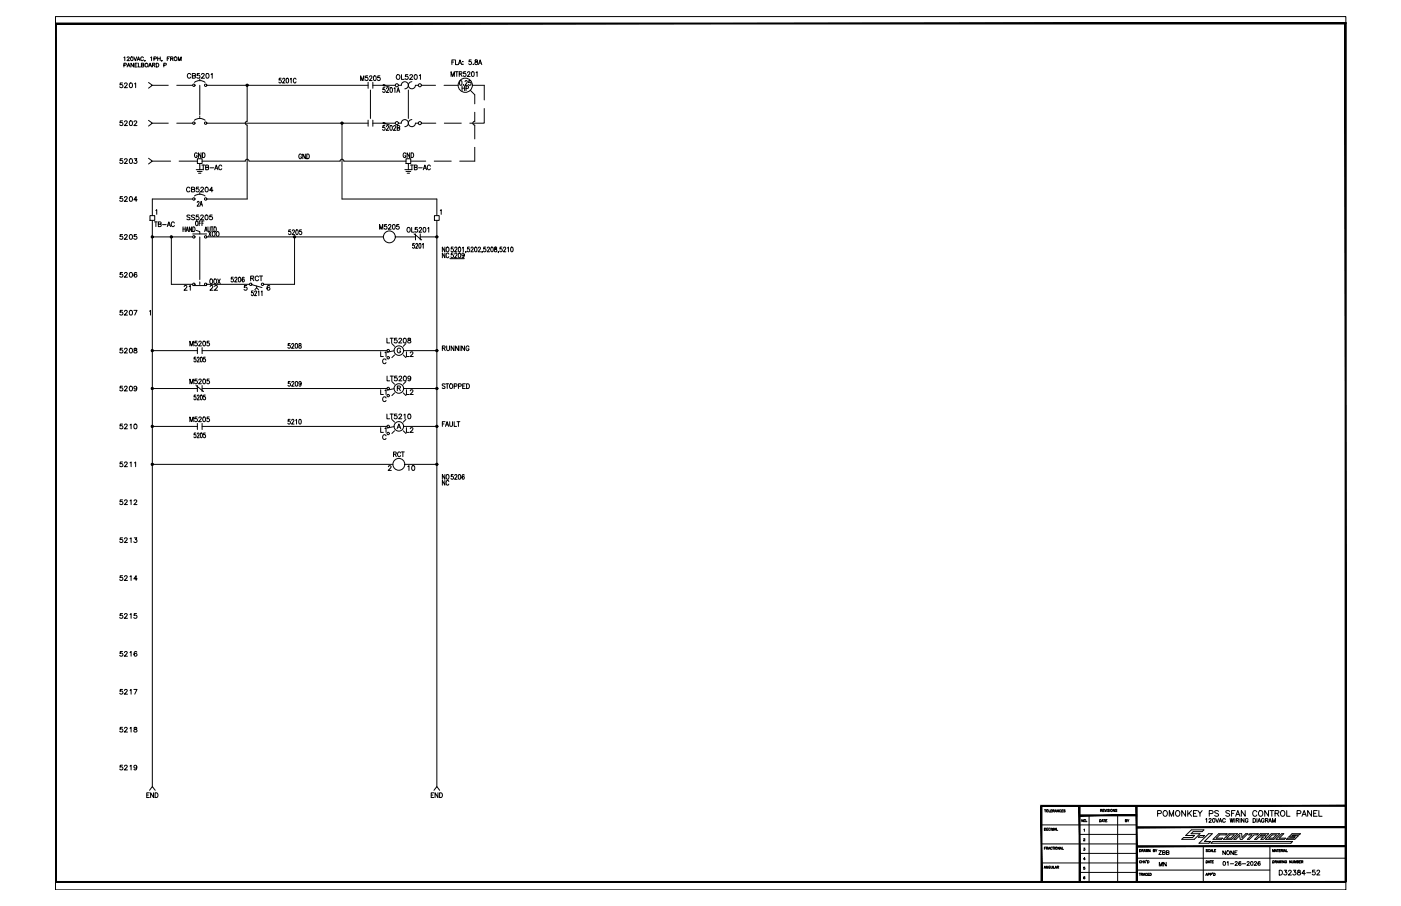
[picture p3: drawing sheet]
<svg xmlns="http://www.w3.org/2000/svg" width="432mm" height="279mm" viewBox="0 0 432 279" stroke-linecap="round" stroke-linejoin="round" font-family="sans-serif">
<g fill="none" stroke="#000" stroke-width=".31">
<path d="M17.1 5.1h397.7v269.3h-397.7zM38.2 17.8l.3-.3v1.2M39.2 17.8l.4-.3 .3 .4-.8 .8h.8M40.4 17.6a.54 .54 0 0 1 .6 .5 .54 .54 0 0 1-.6 .6l-.2-.5zM41.1 19.5v1.2l-.7-1.2v1.2M41.3 17.5l.4 1.2 .4-1.2M42.2 18.7l.5-1.2 .4 1.2M42.3 19.5h-.7v1.2h.7M42.4 18.3h.6M42.7 19.5v1.2h.6M44.2 17.8a.43 .43 0 0 0-.5-.3 .43 .43 0 0 0-.3 .5v.3a.43 .43 0 0 0 .3 .4 .43 .43 0 0 0 .5-.3M44.7 18.7l-.1 .2"/>
<path d="M46.4 17.8l.3-.3v1.2M47.4 18.2l.8-.2v-.4l-.8-.1v1.2M48.2 19.5h.3a.61 .61 0 0 1 .5 .6 .61 .61 0 0 1-.5 .6h-.3zM48.6 17.5v1.2M48.6 18.1h.8M49.4 17.5v1.2M49.9 18.7l-.1 .2M51.5 18.1h.5M52.3 17.5h-.8v1.2M52.6 18.1l.6-.1 .1-.4-.7-.1v1.2M52.9 18.1l.4 .6M54.9 18.7v-1.2l.5 1.2 .4-1.2v1.2"/>
<path d="M139.3 19.1h.5M140.1 18.5h-.8v1.4M140.4 18.5v1.4h.8M141.3 19.9l.5-1.4 .5 1.4M141.5 19.4h.6M142.7 19h.1M142.7 19.8h.1M145.2 18.5h-.6l-.1 .6a.47 .47 0 0 1 .7 0 .47 .47 0 0 1 0 .7 .47 .47 0 0 1-.7-.2M145.9 19.8h.1M146.5 18.5v.5a.58 .58 0 0 1 .6 .2 .58 .58 0 0 1 0 .6l-.2 .1a.48 .48 0 0 1-.6-.5 .48 .48 0 0 1 .7-.4l.1-.5zM147.5 19.9l.5-1.4 .5 1.4M147.7 19.4h.6"/>
<path d="M37.8 25.6h-.7l-.1 .6a.52 .52 0 0 1 .8 0 .52 .52 0 0 1-.1 .8 .52 .52 0 0 1-.8-.2M37.8 37.3h-.7l-.1 .6a.52 .52 0 0 1 .8 0 .52 .52 0 0 1-.1 .8 .52 .52 0 0 1-.8-.2M38.2 20.1l.7-.1v-.4l-.7-.1v1.2M39.2 20.7l.4-1.2 .5 1.2M39.3 20.3h.6M41.6 20h.4M43.6 20h.7v-.4l-.7-.1v1.2l.7-.1 .1-.3-.3-.3M45.8 25.4l1.1 .9-1.1 .9M45.8 37.1l1.1 .9-1.1 .9M45.8 20.7l.4-1.2 .5 1.2M46 20.3h.5M46.9 26.3h5"/>
<path d="M46.9 38h5M47 20h.6l.1-.4-.7-.1v1.2M47.4 20l.4 .7M50.5 20.1l.7-.1v-.4l-.7-.1v1.2M54.5 26.3h4.9M54.5 38h4.9M59.9 37.1a2.74 2.74 0 0 1 3.3 0M61.6 26.3v9.1M61.6 35.8v.6M63.8 26.3h49.7M63.8 38h49.7M76.2 37.4a.58 .58 0 0 0-.6 .6 .58 .58 0 0 0 .6 .6"/>
<path d="M76.2 38.6v22.8h-12.4M76.2 26.3v11.1M86.6 24.1h-.5l-.1 .6a.44 .44 0 0 1 .7 .1 .44 .44 0 0 1-.1 .6 .44 .44 0 0 1-.6-.1M87.1 24.5l.3-.4 .4 .3-.7 1.2h.7M88.3 24.2a.72 .72 0 0 1 .8 .6 .72 .72 0 0 1-.5 .8l-.4-.3zM89.5 24.4l.2-.3v1.5M91.2 24.5a.44 .44 0 0 0-.5-.4 .44 .44 0 0 0-.3 .6v.3a.44 .44 0 0 0 .3 .6 .44 .44 0 0 0 .5-.4M105.4 38v23.4h29.2v5.1M113.5 37.1v1.8M114.2 27.8v8.7M114.9 26.3h7M114.9 38h7"/>
<path d="M114.9 37.1v1.8M118.6 38.7h-.6v.7a.43 .43 0 0 1 .6 0 .43 .43 0 0 1-.1 .6 .43 .43 0 0 1-.6-.1M118.6 38.2l-.6-.3h.6l.1 .2 1.3 .4M118.6 27h-.5l-.1 .7a.44 .44 0 0 1 .6 0 .44 .44 0 0 1 0 .6 .44 .44 0 0 1-.7-.1M119.1 39.1l.2-.4 .5 .3-.8 1.2h.8M119.1 27.4l.2-.4 .5 .3-.7 1.2h.7M120.3 38.8l.2-.1a.82 .82 0 0 1 .4 .8 .82 .82 0 0 1-.4 .7l-.4-.6zM120.4 27.1a.72 .72 0 0 1 .7 .6 .72 .72 0 0 1-.5 .8l-.4-.3zM121.3 39.1l.1-.3 .4-.1 .2 .5-.7 1h.7M121.5 27.3l.2-.3v1.5M122.3 28.5l.4-1.5 .5 1.5M122.4 39.4h.7v-.6l-.7-.1v1.5l.7-.1 .1-.4-.3-.3"/>
<path d="M122.5 28h.5M122.8 38h.9a1.09 1.09 0 0 1 1.1-1.1 1.09 1.09 0 0 1 1.1 1.1 1.09 1.09 0 0 1-1.1 1.1M123.7 26.3a1.09 1.09 0 0 1 1.1-1.1 1.09 1.09 0 0 1 1.1 1.1 1.09 1.09 0 0 1-1.1 1.1M125.9 27.8v8.7M126.9 25.2a1.09 1.09 0 0 0-1 1.1 1.09 1.09 0 0 0 1 1.1 1.09 1.09 0 0 0 1.1-1.1M126.9 36.9a1.09 1.09 0 0 0-1 1.1 1.09 1.09 0 0 0 1 1.1 1.09 1.09 0 0 0 1.1-1.1h.9M129.9 26.3h4.3M129.9 38h4.4M136.9 26.3h4.3M136.9 38h5.3M139 23.6v-1.5l.5 1.5 .5-1.5v1.5M140.3 22.1h.9"/>
<path d="M140.8 22.1v1.5M141.5 22.8l.8-.1v-.5l-.8-.1v1.5M142 22.8l.4 .8M143.5 22.1h-.6v.6a.47 .47 0 0 1 .6 .1 .47 .47 0 0 1 0 .6 .47 .47 0 0 1-.7-.1M144.1 22.5l.3-.4 .4 .3-.8 1.2h.9M145.5 22.2l.2-.1a.79 .79 0 0 1 .5 .7 .79 .79 0 0 1-.5 .8l-.4-.6zM145.6 26.3h3.6v4.5M146.3 34.6v2.8a.58 .58 0 0 0-.6 .6 .58 .58 0 0 0 .6 .6v4.2M146.3 29.2v2.8M146.7 22.4l.3-.3v1.5M149.2 33.5v4.5h-4.4M37.8 49h-.7l-.1 .6a.52 .52 0 0 1 .8 0 .52 .52 0 0 1-.1 .7 .52 .52 0 0 1-.8-.2"/>
<path d="M45.8 48.8l1.1 .9-1.1 .9M46.9 49.7h5.7M55.2 49.7h5.6M62.3 49.7h13.3a.59 .59 0 0 1 .6-.6 .59 .59 0 0 1 .6 .6h28a.58 .58 0 0 1 .6-.6 .58 .58 0 0 1 .6 .6h19.1M133.8 49.7h5.3M146.3 45.4v4.3h-4.6M37.8 60.6h-.7l-.1 .7a.52 .52 0 0 1 .8-.1 .52 .52 0 0 1-.1 .8 .52 .52 0 0 1-.8-.2M37.8 72.3h-.7l-.1 .7a.52 .52 0 0 1 .8-.1 .52 .52 0 0 1-.1 .8 .52 .52 0 0 1-.8-.2M46.2 66.5h1.5v1.5h-1.5zM46.9 68v174.6M46.9 73.1h12.5M47.6 68.4h.9"/>
<path d="M48 64.9l.3-.2v1.4M48 68.4v1.5M48.8 69.1h.8v-.5l-.8-.2v1.5l.8-.1 .1-.4-.3-.3M50.1 69.3h1.1M51.5 69.9l.5-1.5 .6 1.5M51.7 69.4h.7M52.8 73.1v14.6h6.6M53.7 68.8a.49 .49 0 0 0-.5-.4 .49 .49 0 0 0-.4 .6v.3a.49 .49 0 0 0 .4 .6 .49 .49 0 0 0 .5-.4M56.4 70v1.4M56.4 70.6h.7M57.1 70v1.4M57.3 71.4l.4-1.4 .4 1.4"/>
<path d="M57.5 70.9h.5M58.6 66.5l-.4-.2-.6 .2 .1 .4 .8 .3-.1 .5-.8-.1M59.4 61.4h-12.5v5.1M61.6 73.1v13.1M63.8 73.1h54.4M89.6 70.9h-.6v.6a.44 .44 0 0 1 .6 0 .44 .44 0 0 1 0 .6 .44 .44 0 0 1-.7 0M90.1 71.2l.2-.3 .5 .3-.8 1.1h.8M90.8 73.1v14.6h-9.5M91.3 70.9a.72 .72 0 0 1 .8 .6 .72 .72 0 0 1-.5 .8l-.4-.2zM92.9 70.9h-.5l-.1 .6a.43 .43 0 0 1 .6 0 .43 .43 0 0 1 0 .6 .43 .43 0 0 1-.6 0M121.9 73.1h6.2M125.7 70.2l.1-.1a.7 .7 0 0 1 .7 .8 .7 .7 0 0 1-.8 .6l-.3-.5z"/>
<path d="M126.9 70.1v1.5h.7M127.6 72.1l2.4 1.9M127.7 75.1h-.5v.5a.42 .42 0 0 1 .6 .5 .42 .42 0 0 1-.6 .3l-.1-.1M128.1 72.1v1.9M128.2 75.4v-.2a.32 .32 0 0 1 .5 0 .32 .32 0 0 1 0 .4l-.6 1h.7M128.6 70.1h-.6l-.1 .7a.47 .47 0 0 1 .7 0 .47 .47 0 0 1 0 .7 .47 .47 0 0 1-.7-.2M129.2 70.5l.3-.4 .4 .3-.8 1.2h.9M129.2 75.2l.2-.1a.9 .9 0 0 1 0 1.5l-.3-.7zM129.5 73.1h5.1M129.5 72.1v1.9M130.2 75.4l.3-.3v1.5M130.6 70.2a.72 .72 0 0 1 .8 .6 .72 .72 0 0 1-.5 .8l-.4-.3z"/>
<path d="M131.8 70.4l.3-.3v1.5M133.9 66.5h1.5v1.5h-1.5zM134.6 68v174.6M135.7 64.9l.3-.2v1.4M138.7 79.8h4.4M141.4 78.1a.72 .72 0 0 1 .7 .6 .72 .72 0 0 1-.4 .8l-.4-.3zM141.4 76.3l.2-.1a.82 .82 0 0 1 .4 .7 .82 .82 0 0 1-.4 .8l-.4-.7zM142.5 76.5l.3-.3v1.5M143.1 78.5a.37 .37 0 0 1-.4 .4 .37 .37 0 0 1-.4-.5l.4-.4a.81 .81 0 0 1 .4 .8 .81 .81 0 0 1-.5 .7l-.2-.2M143.6 77.6l-.1 .3M144.7 76.2h-.6v.6a.43 .43 0 0 1 .6 0 .43 .43 0 0 1-.1 .7 .43 .43 0 0 1-.6-.1M145.2 76.6l.2-.4 .4 .3-.7 1.2h.8"/>
<path d="M146.4 76.3l.2-.1a.82 .82 0 0 1 .4 .7 .82 .82 0 0 1-.4 .8l-.4-.7zM147.4 76.6l.1-.3a.39 .39 0 0 1 .6 .1 .39 .39 0 0 1-.2 .6l-.6 .7h.8M148.6 77.6l-.1 .3M149.7 76.2h-.6v.6a.43 .43 0 0 1 .6 .1 .43 .43 0 0 1-.1 .6 .43 .43 0 0 1-.6-.1M150.2 76.6v-.3a.39 .39 0 0 1 .6 .1 .39 .39 0 0 1-.1 .6l-.6 .7h.8M151.4 76.3l.2-.1a.82 .82 0 0 1 .4 .7 .82 .82 0 0 1-.4 .8l-.4-.7zM152.5 76.3v.4a.5 .5 0 0 1 .6 .4 .5 .5 0 0 1-.5 .6 .53 .53 0 0 1-.2-.7 .53 .53 0 0 1 .6-.3v-.4zM153.6 77.6l-.1 .3M154.7 76.2h-.6v.6a.43 .43 0 0 1 .6 .1 .43 .43 0 0 1 0 .6 .43 .43 0 0 1-.7-.1M155.2 76.6l.1-.3a.39 .39 0 0 1 .6 .1 .39 .39 0 0 1-.2 .6l-.5 .7h.7M156.4 76.5l.3-.3v1.5M157.5 76.3l.2-.1a.82 .82 0 0 1 .5 .7 .82 .82 0 0 1-.5 .8l-.3-.7z"/>
<path d="M37.8 84h-.7l-.1 .7a.52 .52 0 0 1 .8-.1 .52 .52 0 0 1-.1 .8 .52 .52 0 0 1-.8-.2M37.8 95.7h-.7l-.1 .6a.52 .52 0 0 1 .8 0 .52 .52 0 0 1-.1 .8 .52 .52 0 0 1-.8-.2M46.1 96l.3-.3v1.5M59.4 88.1h4.3M61.6 86.9v.8M63.8 87.7h13.1M71.9 85.5h-.6l-.1 .6a.44 .44 0 0 1 .7 0 .44 .44 0 0 1-.1 .7 .44 .44 0 0 1-.6-.1M72.4 85.8l.1-.3h.3l.2 .4-.7 1h.8M73.6 85.5a.72 .72 0 0 1 .7 .6 .72 .72 0 0 1-.4 .8l-.4-.2zM75.3 85.7l-.1-.2a.72 .72 0 0 0-.7 .6 .72 .72 0 0 0 .4 .8 .4 .4 0 0 0 .4-.5 .4 .4 0 0 0-.6-.2l-.1 .3M76.1 88h-.7l-.1 .7a.52 .52 0 0 1 .8-.1 .52 .52 0 0 1-.1 .8 .52 .52 0 0 1-.8-.2M78 89.7h-.4l-.1 .6a.42 .42 0 0 1 .6 .4 .42 .42 0 0 1-.6 .3l-.1-.1"/>
<path d="M78.5 90.1l.2-.4 .4 .3-.7 1.2h.7M79.5 90l.3-.3v1.5M80.5 90l.3-.3v1.5M83.1 88.3v-.2a.67 .67 0 0 0-.8 .6 .67 .67 0 0 0 .7 .7 .46 .46 0 0 0 0-.7 .46 .46 0 0 0-.7 .3M37.8 107.4h-.7l-.1 .6a.52 .52 0 0 1 .8 0 .52 .52 0 0 1-.1 .8 .52 .52 0 0 1-.8-.2M37.8 119.1h-.7l-.1 .6a.52 .52 0 0 1 .8 0 .52 .52 0 0 1-.1 .8 .52 .52 0 0 1-.8-.2M46.9 108.1h13.9M46.9 119.8h13.9M60.3 110.1h-.4l-.1 .7a.4 .4 0 0 1 .6 0 .4 .4 0 0 1-.1 .6 .4 .4 0 0 1-.5-.1M60.8 110.5v-.2a.37 .37 0 0 1 .6 .1 .37 .37 0 0 1-.2 .5l-.5 .7h.7M61.9 110.2l.1-.1a.86 .86 0 0 1 0 1.5l-.3-.6zM62.3 108.1h57"/>
<path d="M62.3 119.8h57M63.3 110.1h-.5l-.1 .7a.4 .4 0 0 1 .6 0 .4 .4 0 0 1 0 .6 .4 .4 0 0 1-.6-.1M119.3 104.3v1.5h.8M119.3 116v1.4h.8M120.2 104.3h1M120.3 116h.9M120.7 104.3v1.5M120.8 116v1.4M120.8 106l.8 .8M120.8 117.7l.8 .8M122.3 104.3h-.7v.6a.51 .51 0 0 1 .7 0 .51 .51 0 0 1-.1 .8 .51 .51 0 0 1-.7-.2M122.3 116h-.7v.6a.52 .52 0 0 1 .8 0 .52 .52 0 0 1-.1 .8 .52 .52 0 0 1-.8-.2"/>
<path d="M122.4 119.7h.9l.1-.5-1-.2v1.5M122.9 104.7l.3-.4 .6 .3-.9 1.2h.9M122.9 119.7l.5 .8M123 116.3l.3-.3 .5 .3-.9 1.1h1M123.5 107.7a.53 .53 0 0 0-.6-.4 .53 .53 0 0 0-.5 .6v.4a.52 .52 0 0 0 .5 .5 .52 .52 0 0 0 .6-.5h-.4M124.4 108.1h10.2M124.4 119.8h10.2M124.5 104.4a.67 .67 0 0 1 .7 .6 .67 .67 0 0 1-.7 .7l-.2-.6zM124.5 116.1a.66 .66 0 0 1 .8 .6 .66 .66 0 0 1-.8 .7l-.2-.6zM125.1 106l-.8 .8M125.1 117.7l-.8 .8M125.8 104.4v.4a.61 .61 0 0 1 .7 .2 .61 .61 0 0 1 0 .7h-.7a.61 .61 0 0 1 0-.7 .61 .61 0 0 1 .7-.2v-.4z"/>
<path d="M126.6 116.5a.46 .46 0 0 1-.6 .4 .46 .46 0 0 1-.2-.8 .46 .46 0 0 1 .7 .1l.1 .3a.68 .68 0 0 1-.6 .9l-.2-.1M136.3 107.4l.8-.1 .1-.5-.9-.1v1.4M136.8 107.4l.4 .7M137.2 118.6l-.8-.2-.1 .4 .7 .4 .2 .4-.4 .2-.5-.2M137.4 118.4h.9M137.7 106.7v1l.3 .4 .5-.2v-1.2M137.8 118.4v1.4M138.8 118.4h.1a.7 .7 0 0 1 .7 .7 .7 .7 0 0 1-.8 .7l-.3-.5zM139.9 106.7v1.4l-.9-1.4v1.4M140 119.1h.7v-.7h-.7v1.4M141.3 106.7v1.4l-.9-1.4v1.4M141.3 119.1h.7v-.7h-.7v1.4"/>
<path d="M141.8 106.7v1.4M142.6 119.1h.5M143.2 106.7v1.4l-.9-1.4v1.4M143.4 118.4h-.8v1.4h.8M143.8 118.4a.74 .74 0 0 1 .9 .7 .74 .74 0 0 1-.9 .7zM144.5 107a.48 .48 0 0 0-.5-.3 .48 .48 0 0 0-.4 .5v.4a.47 .47 0 0 0 .5 .5 .47 .47 0 0 0 .4-.5h-.3M37.8 130.8h-.7l-.1 .6a.52 .52 0 0 1 .8 0 .52 .52 0 0 1-.1 .8 .52 .52 0 0 1-.8-.2M46.9 131.5h13.9M60.3 121.8h-.4l-.1 .7a.42 .42 0 0 1 .7 .3 .42 .42 0 0 1-.7 .4v-.2M60.3 133.5h-.4l-.1 .6a.4 .4 0 0 1 .6 .1 .4 .4 0 0 1-.1 .6 .4 .4 0 0 1-.5-.1M60.8 122.2v-.2a.32 .32 0 0 1 .5-.1 .32 .32 0 0 1 0 .5l-.6 .9h.7M60.8 133.9v-.2a.32 .32 0 0 1 .5-.1 .32 .32 0 0 1 0 .5l-.6 .9h.7"/>
<path d="M61.9 121.9l.1-.1a.88 .88 0 0 1 0 1.5l-.3-.6zM61.9 133.6l.1-.1a.86 .86 0 0 1 0 1.5l-.3-.6zM62.3 131.5h57M63.3 121.8h-.5l-.1 .7a.42 .42 0 0 1 .7 .3 .42 .42 0 0 1-.7 .4v-.2M63.3 133.5h-.5l-.1 .6a.4 .4 0 0 1 .6 .1 .4 .4 0 0 1 0 .6 .4 .4 0 0 1-.6-.1M119.3 127.7v1.5h.8M120.2 127.7h1M120.7 127.7v1.5M122.3 127.7h-.7v.6a.52 .52 0 0 1 .7 0 .52 .52 0 0 1-.1 .8 .52 .52 0 0 1-.7-.2M122.9 128l.3-.3 .6 .3-.9 1.2h.9M124.4 131.5h10.2M124.5 128l.3-.3v1.5"/>
<path d="M125.9 127.8a.67 .67 0 0 1 .7 .6 .67 .67 0 0 1-.7 .7l-.2-.6zM126.4 132.2l.2-.3h.4l.3 .4-.9 1h1M136.3 130.7h.5M137.2 130h-.9v1.5M137.3 131.5l.5-1.5 .5 1.5M137.5 131h.6M138.6 130v1.1l.4 .4 .4-.2 .1-1.3M140 130v1.5h.7M140.8 130h.9M141.3 130v1.5M37.8 142.5h-.7l-.1 .6a.52 .52 0 0 1 .8 0 .52 .52 0 0 1-.1 .8 .52 .52 0 0 1-.8-.2M37.8 154.1h-.7l-.1 .7a.52 .52 0 0 1 .8 0 .52 .52 0 0 1-.1 .7 .52 .52 0 0 1-.8-.2"/>
<path d="M46.9 143.2h74.2M119.7 143.9l.1-.2 .4-.1 .3 .4-.9 1.1h1M124.8 143.2h9.8M141.4 146.4a.72 .72 0 0 1 .7 .6 .72 .72 0 0 1-.4 .8l-.4-.3zM143.1 146.6l-.3-.3a.72 .72 0 0 0-.5 .8 .72 .72 0 0 0 .7 .6 .44 .44 0 0 0 .1-.5 .44 .44 0 0 0-.5-.2l-.2 .3M37.8 165.9h-.7l-.1 .6a.52 .52 0 0 1 .8 0 .52 .52 0 0 1-.1 .7 .52 .52 0 0 1-.8-.2M37.8 177.5h-.7l-.1 .7a.52 .52 0 0 1 .8 0 .52 .52 0 0 1-.1 .7 .52 .52 0 0 1-.8-.2M37.8 189.2h-.7l-.1 .7a.52 .52 0 0 1 .8-.1 .52 .52 0 0 1-.1 .8 .52 .52 0 0 1-.8-.2M37.8 200.9h-.7l-.1 .6a.52 .52 0 0 1 .8 0 .52 .52 0 0 1-.1 .8 .52 .52 0 0 1-.8-.2M37.8 212.6h-.7l-.1 .6a.52 .52 0 0 1 .8 0 .52 .52 0 0 1-.1 .8 .52 .52 0 0 1-.8-.2M37.8 224.3h-.7l-.1 .6a.52 .52 0 0 1 .8 0 .52 .52 0 0 1-.1 .8 .52 .52 0 0 1-.8-.2M37.8 236h-.7l-.1 .6a.52 .52 0 0 1 .8 0 .52 .52 0 0 1-.1 .8 .52 .52 0 0 1-.8-.2"/>
<path d="M321 254.4h29.3M321.9 255.4l.4 .1-.1 .5-.3 .1zM321.9 249.7h.5M322.1 249.7v.7M322.6 255.7h.3M323 255.4h-.4v.7h.4M323.3 249.7v.7h.4M323.7 255.5a.29 .29 0 0 0-.4 0 .29 .29 0 0 0 0 .4 .29 .29 0 0 0 .4 0M323.9 250.1h.2M323.9 255.4v.7M324.2 256.1v-.7l.3 .7 .2-.7v.7M324.3 249.7h-.4v.7h.4"/>
<path d="M324.5 250.1l.5-.3-.5-.1v.7M324.7 250.1l.3 .3M324.9 256.1l.3-.7 .2 .7M325 255.8h.3M325.1 250.4l.3-.7 .2 .7M325.2 250.2h.3M325.6 255.4v.7h.4M326.3 249.7v.7l-.5-.7v.7M327 249.9a.29 .29 0 0 0-.4 0 .29 .29 0 0 0 0 .4 .29 .29 0 0 0 .4-.1M327.2 250.1h.3M327.7 249.7h-.5v.7h.5M328.3 249.8h-.5l.5 .4-.1 .2-.4-.1"/>
<path d="M332.7 257.3h17.6M333.9 252.7v.7l-.5-.7v.7M334 258.8l.3-.1-.4 .6h.5M334.1 255.8l.1-.1v.7M334.9 253.4h.1M335.7 251.5v20.5M338.9 252.7l.5 .2-.1 .5h-.4zM339.2 249.9h.4v-.2l-.4-.1v.7M339.4 249.9l.2 .4M339.5 253.4l.3-.7 .3 .7M339.6 253.2h.4M339.9 249.9h.2"/>
<path d="M340.1 252.7h.5M340.3 249.6h-.4v.7h.4M340.4 252.7v.7M340.4 249.6l.3 .7 .3-.7M340.8 253.1h.2M341.1 249.6v.7M341.2 252.7h-.4v.7h.4M341.8 249.7h-.4l.4 .4-.4 .1M342.1 249.6v.7M343.5 249.6v.7l-.4-.7v.7M344.2 249.7h-.4l.4 .4-.4 .1M344.5 251.5v20.5"/>
<path d="M364.2 258.8l.6-.5h2.7l.7-.6h-2.8l1.8-1.8h3.9l-.6 .6h-2.8l-.6 .6h2.7l-1.7 1.7zM369.3 258.2l.6-.5h1.4l-.5 .5zM373.8 259.5h24.6l-.6 .5h-24.5zM373.9 258.8l1.7-1.7h2.6l-.4 .4h-1.9l-1 1h1.9l-.4 .3zM377.1 258.8l1.7-1.7h2.6l-1.8 1.7zM378.1 258.5l1-1h1.3l-1 1zM380.3 258.8l1.7-1.7h.7l.1 1.2 1.2-1.2h.6l-1.8 1.7h-.6l-.1-1.1-1.2 1.1zM384.9 257.5l.4-.4h2.5l-.4 .4h-.9l-1.4 1.3h-.6l1.3-1.3zM386.7 258.8l1.8-1.7h2.5l-1.6 1.7h-.8l.8-.7h-1.3l-.8 .7zM388.5 257.7l.2-.2h1.3l-.3 .2zM390.1 258.8l1.7-1.7h2.6l-1.8 1.7zM392.1 257.5h1.3l-1 1h-1.3z"/>
<path d="M393.3 258.8l1.7-1.7h.7l-1.4 1.4h1.9l-.4 .3zM396.5 258.8l.4-.3h1.9l.3-.4h-1.9l1-1h2.6l-.4 .4h-1.9l-.3 .2h2l-1.1 1.1zM321 266.1h29.3M321 260.3h29.3M321.8 267.8l.3-.7 .2 .7M321.9 261.6h.3M321.9 267.6h.3M322.3 261.2h-.4v.7M322.5 261.6l.5-.2-.5-.2v.7M322.7 261.6l.3 .3M323 267.1v.7l-.5-.7v.7M323.1 261.9l.3-.7 .2 .7"/>
<path d="M323.2 261.7h.3M323.7 267.3a.3 .3 0 0 0-.4-.1 .3 .3 0 0 0 0 .5 .3 .3 0 0 0 .4-.1l-.2-.1M323.9 267.1l.2 .7 .3-.2v-.5M324.3 261.4a.29 .29 0 0 0-.5 0 .29 .29 0 0 0 0 .4 .29 .29 0 0 0 .5 0M324.4 261.2h.5M324.6 261.2v.7M324.7 267.1v.7h.4M325 261.2v.7M325.1 267.8l.3-.7 .3 .7M325.2 267.6h.4M325.8 267.4h.5v-.2l-.5-.1v.7M326.1 267.4l.2 .4"/>
<path d="M326.5 261.2v.7l-.4-.7v.7M326.7 261.9l.2-.7 .3 .7M326.8 261.7h.3M327.4 261.2v.7h.4M332.7 263.2h17.6M332.7 269h17.6M334 261.5h.4l-.2 .3 .2 .2-.2 .2-.3-.1M334.4 270.4h-.1a.31 .31 0 0 0-.4 .3 .31 .31 0 0 0 .5 .2l-.1-.3-.3 .2M350.3 272h.1M350.3 268.3h41.1M350.3 264.7h64.6M351.1 269.3h.5"/>
<path d="M351.2 262l.4 .1-.1 .5-.3 .1zM351.3 269.3v.7M351.7 265.6a.3 .3 0 0 0-.5 0 .3 .3 0 0 0 0 .4 .3 .3 0 0 0 .4 0h.1M351.7 269.6l.5-.2-.5-.1v.7M351.9 262.3l.5-.2-.5-.1v.7M351.9 265.7h.5M351.9 265.4v.7M352 269.6l.2 .4M352.1 262.3l.3 .4M352.3 270l.3-.7 .3 .7M352.4 265.4v.7M352.4 269.8h.4"/>
<path d="M352.5 262.7l.3-.7 .2 .7M352.6 262.4h.3M352.6 265.4v.7M352.8 265.7l.3 .4M353.1 265.4l-.5 .5M353.1 262l.2 .7 .2-.7 .2 .7 .1-.7M353.4 265.3l-.1 .2M353.5 269.5a.3 .3 0 0 0-.4 0 .3 .3 0 0 0 0 .4 .3 .3 0 0 0 .4 0v-.1M353.7 265.4l.4 .1-.1 .6h-.3zM353.7 269.6h.3M354.2 269.3h-.5v.7h.5M354.4 269.3a.39 .39 0 0 1 .4 .2 .39 .39 0 0 1 0 .4l-.4 .1z"/>
<path d="M354.5 262v.7l-.5-.7v.7M369.5 260l3-2.9h1.1l-2.4 2.4h2l-.6 .5zM370.9 261v11M371.6 270l.3-.7 .3 .7M371.7 265.4l.4 .1v.6h-.4zM371.7 269.8h.4M372.2 262.1h-.5l.5 .5h-.5M372.3 266.1l.3-.7 .3 .7M372.3 269.7l.4-.1 .1-.2-.5-.1v.7M372.4 265.9h.4M372.9 262.1a.29 .29 0 0 0-.5 0 .29 .29 0 0 0 0 .4 .29 .29 0 0 0 .5 0M372.9 265.4h.5"/>
<path d="M373 262.7l.3-.7 .2 .7M373 269.7l.4-.1 .1-.2-.5-.1v.7M373.1 262.4h.3M373.2 265.4v.7M373.6 265.7h.2M373.7 262v.7h.4M373.8 269.2l-.1 .2M374 265.4h-.4v.7h.4M374.1 269.3l.4 .2-.1 .5h-.3zM374.3 262.3h.2M374.7 262h-.4v.7h.4M377.1 265.8a.54 .54 0 0 1 .6 .5 .54 .54 0 0 1-.6 .5l-.2-.4z"/>
<path d="M377.7 262.4v1.2l-.8-1.2v1.2M378.2 265.9l.3-.2v1.2M379.2 266.4h1M380.1 262.4v1.2l-.8-1.2v1.2M380.6 262.9h.4M380.7 266l.2-.3 .4 .2-.7 1h.8M381.3 262.4h-.7v1.2h.7M382.5 265.9l-.1-.1a.53 .53 0 0 0-.6 .5 .53 .53 0 0 0 .6 .5 .37 .37 0 0 0-.1-.6 .37 .37 0 0 0-.5 .3M382.9 266.4h1M384.4 266l.2-.3 .4 .2-.7 1h.8M386.6 266l.2-.3 .5 .2-.8 1h.8M388.4 265.9l-.1-.1a.53 .53 0 0 0-.6 .5 .53 .53 0 0 0 .6 .5 .37 .37 0 0 0 0-.6 .37 .37 0 0 0-.6 .3"/>
<path d="M391.4 261v11M392.3 265.4l.4 .1-.1 .6h-.3zM392.3 262.7v-.7l.2 .7 .3-.7v.7M393 265.7l.4-.2-.4-.1v.7M393 262.7l.2-.7 .3 .7M393.1 262.4h.3M393.2 265.7l.2 .4M393.6 266.1l.2-.7 .3 .7M393.6 262h.4M393.8 262v.7M394.2 265.4l.2 .7 .1-.7 .2 .7 .2-.7M394.2 262.3h.3"/>
<path d="M394.7 262h-.5v.7h.5M394.8 262.3h.4l.1-.3h-.5v.7M395.1 265.4v.7M395.1 262.3l.2 .4M395.5 262v.7M395.7 262.7l.3-.7 .3 .7M395.8 265.4v.7l-.4-.7v.7M395.8 262.4h.4M396.4 262v.7h.4M396.6 265.6a.29 .29 0 0 0-.5 0 .29 .29 0 0 0 0 .4 .29 .29 0 0 0 .5 0l-.2-.2M398 265.4v.7l-.5-.7v.7M398.2 265.4l.2 .7 .3-.1v-.6"/>
<path d="M399 266.1v-.7l.2 .7 .3-.7v.7M399.8 265.7h.4v-.2l-.4-.1v.7h.4l-.1-.4M400.5 265.7h.2M400.9 265.4h-.4v.7M401.1 265.7h.4l.1-.2-.5-.1v.7M401.3 265.7l.3 .4M405.9 268.7l.3-.4 .5 .3-.9 1.2h1"/>
<circle cx="54.1" cy="18.1" r=".54"/>
<circle cx="45.1" cy="20" r=".53"/>
<circle cx="59.7" cy="38" r=".37"/>
<circle cx="63.4" cy="38" r=".37"/>
<circle cx="76.2" cy="26.3" r=".35"/>
<circle cx="76.2" cy="26.3" r=".12"/>
<circle cx="76.2" cy="26.3" r=".22"/>
<circle cx="105.4" cy="38" r=".35"/>
<circle cx="105.4" cy="38" r=".12"/>
<circle cx="105.4" cy="38" r=".22"/>
<circle cx="122.3" cy="38" r=".48"/>
<circle cx="129.4" cy="38" r=".48"/>
<circle cx="143.4" cy="26.3" r="2.19"/>
<circle cx="46.9" cy="73" r=".35"/>
<circle cx="46.9" cy="73" r=".12"/>
<circle cx="46.9" cy="73" r=".22"/>
<circle cx="52.8" cy="73" r=".35"/>
<circle cx="52.8" cy="73" r=".12"/>
<circle cx="52.8" cy="73" r=".22"/>
<circle cx="59.7" cy="73" r=".37"/>
<circle cx="90.8" cy="73" r=".35"/>
<circle cx="90.8" cy="73" r=".12"/>
<circle cx="90.8" cy="73" r=".22"/>
<circle cx="120" cy="73" r="1.83"/>
<circle cx="134.6" cy="73" r=".35"/>
<circle cx="134.6" cy="73" r=".12"/>
<circle cx="134.6" cy="73" r=".22"/>
<circle cx="46.9" cy="119.8" r=".35"/>
<circle cx="46.9" cy="108.1" r=".35"/>
<circle cx="46.9" cy="108.1" r=".12"/>
<circle cx="46.9" cy="119.8" r=".12"/>
<circle cx="46.9" cy="119.8" r=".22"/>
<circle cx="46.9" cy="108.1" r=".22"/>
<circle cx="122.9" cy="108.1" r="1.47"/>
<circle cx="122.9" cy="119.8" r="1.47"/>
<circle cx="134.6" cy="108.1" r=".35"/>
<circle cx="134.6" cy="119.8" r=".35"/>
<circle cx="134.6" cy="108.1" r=".12"/>
<circle cx="134.6" cy="119.8" r=".12"/>
<circle cx="134.6" cy="108.1" r=".22"/>
<circle cx="134.6" cy="119.8" r=".22"/>
<circle cx="46.9" cy="131.5" r=".35"/>
<circle cx="46.9" cy="131.5" r=".12"/>
<circle cx="46.9" cy="131.5" r=".22"/>
<circle cx="134.6" cy="131.5" r=".35"/>
<circle cx="134.6" cy="131.5" r=".12"/>
<circle cx="134.6" cy="131.5" r=".22"/>
<circle cx="46.9" cy="143.2" r=".35"/>
<circle cx="46.9" cy="143.2" r=".12"/>
<circle cx="46.9" cy="143.2" r=".22"/>
<circle cx="122.9" cy="143.2" r="1.83"/>
<circle cx="134.6" cy="143.2" r=".35"/>
<circle cx="134.6" cy="143.2" r=".12"/>
<circle cx="134.6" cy="143.2" r=".22"/>
<circle cx="322.8" cy="250" r=".32"/>
<circle cx="334.4" cy="253.1" r=".32"/>
<circle cx="342.6" cy="249.9" r=".32"/>
<circle cx="325.5" cy="261.5" r=".32"/>
<circle cx="378.5" cy="262.9" r=".54"/>
<circle cx="385.8" cy="266.2" r=".53"/>
</g>
<g fill="#000" stroke="#000" stroke-width=".31">
<path d="M17.1 7.1h397.8l-397.5 .3zM17.4 7.4h397.2l.3-.3z"/>
<path d="M414.9 7.1v264.9l-.3-264.6zM414.6 7.4v264.6h.3z"/>
<path d="M320.8 248.4h94.1l-93.8 .3zM321.1 248.7h93.8v-.3z"/>
<path d="M332.7 251.3h17.6l-17.6 .3zM332.7 251.6h17.6v-.3z"/>
<path d="M350.3 255h64.6l-64.6 .3zM350.3 255.3h64.6v-.3z"/>
<path d="M17.1 7.1l.3 264.7-.3 .3zM17.1 7.1l.3 264.7v-264.4z"/>
<path d="M320.8 248.5l.3 23.5h-.3zM320.8 248.5l.3 23.5v-23.5z"/>
<path d="M332.6 248.5l.3 23.5h-.3zM332.6 248.5l.3 23.5v-23.5z"/>
<path d="M350.2 248.5l.3 23.5h-.3zM350.2 248.5l.3 23.5v-23.5z"/>
<path d="M350.3 260.8h64.6l-64.6 .3zM350.3 261.1h64.6v-.3z"/>
<path d="M17.1 272.1l397.6-.3v.3zM17.4 271.8l-.3 .3 397.6-.3z"/>
</g>
<g font-size="4.9">
<text x="38.8" y="63.5">04</text>
<text x="39.2" y="157">12</text>
<text x="39.2" y="238.8">19</text>
<text x="356" y="252.9">POMONKEY PS SFAN CONTROL PANEL</text>
</g>
<g font-size="4.4">
<text x="38.8" y="28.2">01</text>
<text x="56.8" y="25.4">CB5201</text>
<text x="110.4" y="26.1">M5205</text>
<text x="121.4" y="25.8">OL5201</text>
<text x="141.5" y="29.3">HP</text>
<text x="38.8" y="39.9">02</text>
<text x="38.8" y="51.5">03</text>
<text x="58.9" y="49.7">GND</text>
<text x="61.4" y="53.6">TB-AC</text>
<text x="91.4" y="50.1">GND</text>
<text x="123.5" y="49.7">GND</text>
<text x="125.6" y="53.6">TB-AC</text>
<text x="56.4" y="60.3">CB5204</text>
<text x="60" y="64.9">2A</text>
<text x="59.3" y="70.9">OFF</text>
<text x="116.1" y="72">M5205</text>
<text x="38.8" y="75.1">05</text>
<text x="63.5" y="74.1">XOO</text>
<text x="135.5" y="80.8">NC</text>
<text x="38.8" y="86.8">06</text>
<text x="76.2" y="87.8">RCT</text>
<text x="55.7" y="90.7">21</text>
<text x="63.9" y="90.7">22</text>
<text x="38.8" y="98.4">07</text>
<text x="57.5" y="107.9">M5205</text>
<text x="38.8" y="110.1">08</text>
<text x="87.8" y="108.7">5208</text>
<text x="116.4" y="111.1">L1</text>
<text x="124.5" y="111.1">L2</text>
<text x="57.5" y="119.6">M5205</text>
<text x="38.8" y="121.7">09</text>
<text x="87.8" y="120.3">5209</text>
<text x="116.4" y="122.8">L1</text>
<text x="124.5" y="122.8">L2</text>
<text x="57.5" y="131.2">M5205</text>
<text x="87.8" y="131.9">5210</text>
<text x="39.2" y="133.3">10</text>
<text x="116.4" y="134.4">L1</text>
<text x="121.4" y="133.3">A</text>
<text x="120.3" y="142.2">RCT</text>
<text x="39.2" y="145">11</text>
<text x="124.9" y="146.4">10</text>
<text x="135.5" y="148.9">NO</text>
<text x="39.2" y="168.6">13</text>
<text x="39.2" y="180.3">14</text>
<text x="39.2" y="191.9">15</text>
<text x="39.2" y="203.6">16</text>
<text x="39.2" y="215.2">17</text>
<text x="39.2" y="226.8">18</text>
<text x="44.4" y="247.3">END</text>
<text x="131.9" y="247.3">END</text>
<text x="356.3" y="268.5">MN</text>
<text x="393.3" y="270.9">D32384</text>
</g>
<text font-size="4" x="356.3" y="264.6">ZBB</text>
<g font-size="3.5">
<text x="346.1" y="254.7">BY</text>
<text x="333" y="266.3">4</text>
</g>
<text font-size="3.1" x="333" y="269.2">5</text>
<text font-size="2.6" x="401.8" y="270.2">-</text>
</svg>
